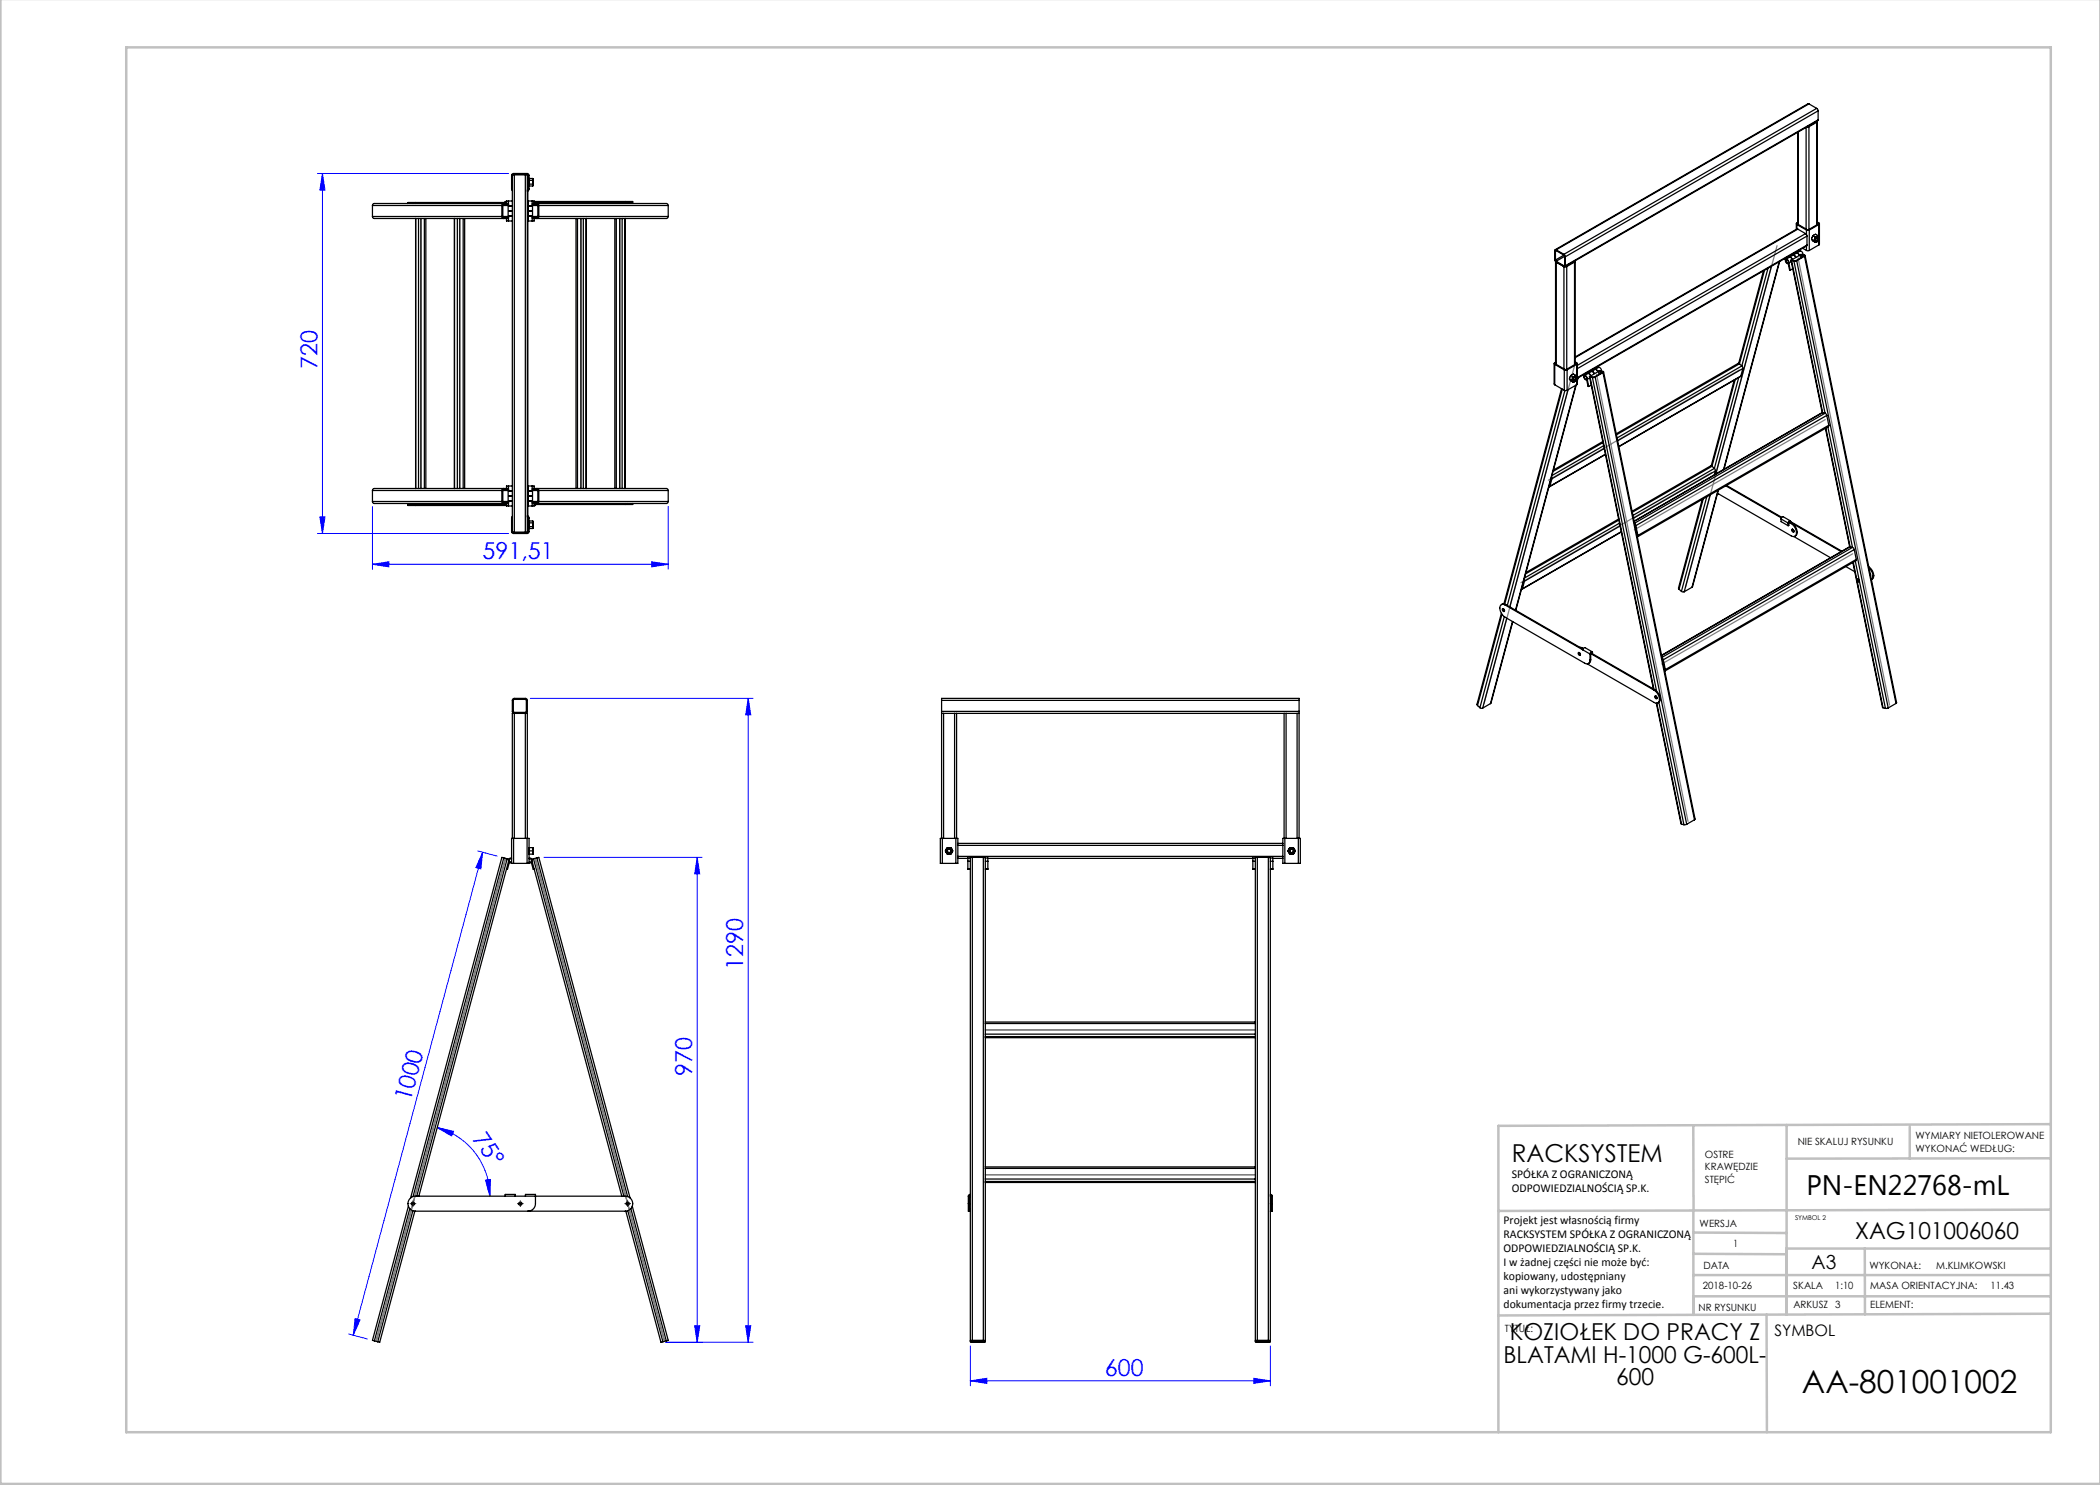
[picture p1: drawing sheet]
<svg xmlns="http://www.w3.org/2000/svg" width="420mm" height="297mm" viewBox="0 0 420 297" stroke-linecap="round" stroke-linejoin="round" font-family="sans-serif">
<g fill="none" stroke="#00f" stroke-width=".2">
<path d="M63.5 34.7h38.2M64.5 34.7v72M64.5 34.7l.5 3.3h-1zM63.5 106.7h38.2M64 103.4h1l-.5 3.3zM74.5 112.9l3.3-.5v1zM74.5 101.3v12.6M74.5 112.9h59.1M130.3 112.4l3.3 .5-3.3 .5zM133.6 101.3v12.6M106.1 139.7h44.5M149.6 139.7l.5 3.3h-1z"/>
<path d="M149.6 139.7v128.8M95.6 170.2l3.8 1M96.5 170.4l-.3 3.4-1-.3zM96.5 170.4l-25.8 96.6M108.8 171.5h31.6M139.4 171.5l.5 3.3h-1zM139.4 171.5v97M87.4 225.5l3.3 .8-.4 .9zM87.4 225.5a14.2 14.2 0 0 1 10.6 13.7M97.1 236l1-.1-.1 3.3zM69.7 266.8l3.8 1M71 263.7l1 .3-1.3 3z"/>
<path d="M133.2 268.5h17.4M138.9 265.2h1l-.5 3.3zM149.1 265.2h1l-.5 3.3zM194.1 276.2l3.3-.5v1zM194.1 269.2v8M194.1 276.2h60M250.8 275.7l3.3 .5-3.3 .5zM254.1 269.2v8"/>
</g>
<g fill="none" stroke="#c0c0c0" stroke-width=".5">
<path d="M.1 -.1v296.9h419.9M25.2 9.5h385v276.9h-385zM338.7 225.2v16.9M357.3 225v37.9M382 225.4v6.3M410.1 224.8l-110.4 .4v61.2M410.1 231.7h-52.8M338.7 259.3h71.5M338.7 255h71.5M338.7 250.8l18.6 .1M338.7 246.5l18.6 .1M338.7 242.1v20.9"/>
<path d="M373 249.7v13.2M410.1 241.9l-110.4 .3M410.2 249.7h-52.9v13.2M353.3 262.9l.1 23.5M410.2 262.7l-110.5 .4"/>
</g>
<g fill="none" stroke="#808080" stroke-width=".25">
<path d="M84.1 43.7v54M91.9 43.7v54M116.2 43.7v54M124 43.7v54M355.4 49.1l-18.3 68.3M359.6 51.6l18.3 89.4M315.1 72.4l-18.3 68.3M319.3 74.8l18.3 89.5M347.9 74l-38.2 22M342.4 94.5l-38.2 22M365 83.9l-38.1 22.1M370.5 110.8l-38.1 22"/>
<path d="M101.1 171.7l-25.9 96.6M107 171.7l25.9 96.6M197.1 206h54M197.1 234.9h54"/>
</g>
<g fill="none" stroke="#000" stroke-width=".2">
<path d="M82 240.7h.1M82.3 240.7h.5M82.6 240.2h.1M82.6 240.5v.5M82.6 241.2v.1M83.1 240.7h.1M103.5 240.7h.1M103.8 240.7h.5M104.1 240.2h.1M104.1 240.5v.5M104.1 241.2v.1M104.6 240.7h.1"/>
<path d="M125 240.7h.1M125.3 240.7h.5M125.5 240.2h.1M125.5 240.5v.5M125.5 241.2v.1M126 240.7h.1"/>
</g>
<g fill="#00f">
<path d="M97.1 236l1-.1-.1 3.3zM87.4 225.5l3.3 .8-.4 .9z"/>
<path d="M74.5 112.9l3.3-.5v1zM130.3 112.4l3.3 .5-3.3 .5z"/>
<path d="M96.5 170.4l-.3 3.4-1-.3zM71 263.7l1 .3-1.3 3z"/>
<path d="M138.9 265.2h1l-.5 3.3zM139.4 171.5l.5 3.3h-1zM149.1 265.2h1l-.5 3.3zM149.6 139.7l.5 3.3h-1z"/>
<path d="M64 103.4h1l-.5 3.3zM64.5 34.7l.5 3.3h-1z"/>
<path d="M194.1 276.2l3.3-.5v1zM250.8 275.7l3.3 .5-3.3 .5z"/>
</g>
<g fill="none" stroke="#000" stroke-width=".25">
<path d="M102.5 38.1l-.2-.3v-2.7l.1-.3 .3-.1h2.7l.3 .1 .1 .3v2.7l-.3 .4v65l.3 .4v2.7l-.1 .3-.3 .1h-2.7l-.3-.1-.1-.3v-2.7l.2-.3M102.6 34.9l3 .1v2.8l-.1 .2M102.9 34.9h-.4v71.5h.4M102.9 34.9v71.5M102.9 34.9h2.2M105.1 34.9h.4v71.5h-.4M105.1 34.9v71.5M105.8 37.1l.1 .1M105.9 36.1v.7M105.9 35.7v.4M105.9 36.8v.4M105.9 35.7l-.1 .1"/>
<path d="M105.9 36.8h.6M105.9 36.1h.6M105.9 35.7h.6M105.9 37.2h.6M106.5 35.7l.1 .2M106.5 36.1l.1 .3M106.5 36.8l.1 .2M106.6 36.4l-.1 .4M106.6 35.9l-.1 .2M106.6 35.9v.5M106.6 36.4v.6M106.6 37l-.1 .2"/>
<path d="M359.5 26.5v18.3M359.7 26.4v18.5M361.2 25.5v20.3M361.6 25.3h-.1M361.6 25.2v.1M361.8 25.4h-.4M361.8 20.8h-.2l-50.6 29.1M361.8 20.8l-50.6 29.2M361.8 20.8l1.5 .9M361.8 25.4v20.5M363.2 24.4l-1.6 .9M363.2 24.3v.1"/>
<path d="M363.3 24.3l-.1 .1M363.3 21.7l.3 .5M363.3 24.5l-1.5 .9M363.3 21.7l-50.5 29.2M363.3 24.5v20.5M363.4 24.2l-.1 .3M363.5 24.3v20.6M363.6 24l-.1 .1-50.5 29.2M363.6 22.2l-50.5 29.2M363.6 22.2v1.8M363.6 24l-50.5 29.2M74.5 43.3l.1 .3 .3 .1h8.8"/>
<path d="M74.5 41.1v2.2M74.5 41.1h25.9M74.5 43.3h25.9M81.6 40.7h19.8l.4 .2M81.6 40.7h-6.7l-.3 .1-.1 .3M83.1 40.5h-1.5v.2M83.1 40.5v.2M83.1 40.5h17.9M83.1 43.7v54zM83.7 43.7h.5M83.7 43.7v54M84.2 43.7h7.3"/>
<path d="M84.2 43.7v54M84.9 43.7v54M85.2 43.7v54M90.9 43.7h.1M90.9 43.7v54M91.5 43.7h.5M91.5 43.7v54M92 43.7v54M92.6 43.7v54M92.9 43.7v54M100.4 43.3l.1 .3 .3 .1M100.4 41.1v2.2"/>
<path d="M100.6 41.1l.2-.2h.7l.1 .2M100.6 43.3l.2 .2h.7l.1-.2M100.6 41.1v2.2M100.6 41.1h1M100.6 43.3h1M100.8 40.7l-.3 .1-.1 .3M101.3 40.3h-.3v.4M101.3 43.7v.5h.4M101.6 41.1v2.2M101.7 44.2h.8M101.7 40.2h.8M101.7 40.2v.6"/>
<path d="M101.7 43.6v.6M101.7 40.2h-.4v.5M101.8 42.2h.7zM101.8 41.2h.7zM101.8 43.2h.7zM101.8 43.5l-.4 .2h-9.4M105.6 44.2h.1M105.6 40.2h.1M105.7 41.2h.7zM105.7 40.2h.7M105.7 43.2h.7zM105.7 42.2h.7z"/>
<path d="M105.7 44.2h.7M105.7 40.2v4M106.4 43.5l.3 .2h9.5M106.4 40.9l.3-.2h26.6l.2 .1 .1 .3M106.4 40.2v.6M106.4 43.6v.6M106.4 40.2h.4v.5M106.5 43.3l.2 .2h.7l.2-.2M106.5 41.1l.2-.2h.7l.2 .2M106.5 41.1v2.2M106.5 41.1h1.1M106.5 43.3h1.1"/>
<path d="M106.8 43.7v.5h-.4M106.8 40.3h18.2M106.8 40.5h18.2M107.4 40.7l.2 .1 .2 .3M107.6 41.1v2.2M107.8 43.3l-.2 .3-.2 .1M107.8 41.1v2.2M107.8 41.1h25.8M107.8 43.3h25.8M115.2 43.7v54M115.5 43.7v54M116.2 43.7h.5"/>
<path d="M116.2 43.7v54M116.7 43.7v54M116.7 43.7h7.2M117.2 43.7h.1M117.2 43.7v54M123 43.7v54M123.3 43.7v54M123.9 43.7h.5M123.9 43.7v54M124.4 43.7v54M125 43.7h.1M125 43.7v54"/>
<path d="M125 40.3h1.5v.2h-1.5M125 40.3v.2M133.6 43.3l-.1 .3-.2 .1h-8.9M133.6 41.1v2.2M311.1 52l.1 .3M311.1 50.2v1.8M311.1 52.3v20.5M311.2 50l-.2-.1-.1 .2 .1 1.9 .2 .4M311.2 50.1l-.1 .1M311.2 52.4l1.6 .9M311.2 50l1.6 .9M311.2 50.1l1.6 .9"/>
<path d="M311.2 52.3l1.6 .9M311.2 52.4v20.5M312.8 53.3h.5M312.8 50.9l.3 .5M312.8 51l.1 .3M312.8 53.3v20.5M312.8 51l-1.7 1M312.9 53.1l-.1 .1M312.9 51.3v1.8M312.9 51.3l-1.7 1M313.1 53.2l-.1 .1h-.2M313.1 51.4v1.8"/>
<path d="M313.2 53.2l-.1 .1M313.2 53.2h.1M313.3 53.3v20.5M314.8 52.3l-1.6 .9M314.8 52.3h.1M314.9 52.4l-1.6 .9M314.9 52.4v20.6M315 52.2l-.1 .2M315 52.3v20.6M352.7 54.2l-5 18.5M352.9 54.1l-5 18.7M353.6 53.6l-5.2 19.6"/>
<path d="M354.3 53.3l-11.1 41.5M355.8 52.4l-11.1 41.5M355.9 52.3l-11.1 41.6M356.8 51.8l.4 .2M357 51.7l.2 .1M357.2 51.8v.2M357.2 52a.31 .31 0 0 1 .4 .2 .31 .31 0 0 1-.2 .4l-.2-.4zM357.3 52h-.1M357.8 52.6a.46 .46 0 0 0-.1-.6 .46 .46 0 0 0-.6 0 .64 .64 0 0 0 .6 .7l.2 1.3h.1M357.8 52.6l.2 1.4M357.9 51.4l.3 .1 .2 .3-.2-.3zM357.9 51.4l-.7 .4"/>
<path d="M358.2 52l6.2 30.5M358.2 52l.1 .1M358.3 52.3l-.5 .3M358.3 52.1l.5 .1M358.3 52.1l6.2 30.4M358.5 51.9v.1M358.5 53.7l-.5 .3M358.6 51l.3 .1 .2 .3-.2-.3zM358.6 51l-.7 .4M358.8 52.2l6.2 30.5M359.3 44.7v1.2M359.3 52.2h-.5"/>
<path d="M359.3 52.2l18.3 89.4M359.3 50.6l.3 .1 .2 .3-.2-.3zM359.3 50.6l-.7 .4M359.4 44.9l1.9 1.1M359.4 44.9v.9M359.5 44.8l2.1 1.2 2-1.2M359.5 44.7v.1M359.5 44.5l-.2 .2 .1 .2M359.5 44.6v.1M359.6 45.8h-.2l-44.4 25.6M359.6 45.8l1.5 .9M359.6 45.8l-44.6 25.7"/>
<path d="M359.8 50.1l.3 .1M360 51l-1.5 .9M360 51l.1 .6M360.1 50.2a.66 .66 0 0 1 .5 .7M360.1 50.2l-.8 .4M360.1 50.9l.9 .1-.1 .3M360.3 51h-.3M360.3 51l.5 .1M360.3 51l.1 .4M360.5 49.7l.8 .4M360.8 51.1l-1.7 1-.7-.1 .1-.1M360.8 51.1v.1"/>
<path d="M360.9 51.3l-1.6 .9M360.9 51.3l18.3 89.4M361 51.1l18.3 89.4-.1 .2M361.1 46.7l.3 .5M361.1 46.7l-45.7 26.4M361.3 46h.6M361.3 50.1h.6M361.3 46v.9M361.3 49.2v.9M361.3 49.2l-45.9 26.5M361.4 49l-.1 .2M361.4 47.2v1.8"/>
<path d="M361.4 47.2l-46 26.5M361.4 49l-46 26.5M361.9 46v4.1M362.3 47.8l.3 .4 .5 .3M362.3 47.8l.5 .3M362.6 47.1l-.3 .7M362.6 47.1l.5 .3M362.8 48.1l.2 .2M363 47.8l-.2 .3M363 48.3l.4 .1M363 47.8v.5M363 48.3l.1 .2"/>
<path d="M363.1 47.4l-.1 .4M363.2 47.6l.2-.1a.29 .29 0 0 1 .1 .4 .29 .29 0 0 1-.4 .1v-.2M363.3 47.6a.22 .22 0 0 1 .3-.1 .22 .22 0 0 1 0 .3 .27 .27 0 0 1-.2 .4 .27 .27 0 0 1-.3-.2zM363.4 47.3l-.4 .5M363.4 47.3l-.3 .1M363.4 47.3h.4M363.4 48.4l-.3 .1M363.5 44.4l.4 .3-.1 .2M363.5 44.6l.1 .1M363.6 47.5a.46 .46 0 0 1-.4 .7M363.6 47.1l-.5-.3-.5 .3M363.6 47.1l.2 .2"/>
<path d="M363.6 47.1l-.2 .2M363.6 44.7v.1M363.8 44.9l-1.9 1.1M363.8 49l-1.9 1.1M363.8 44.9v2.4M363.8 47.9v1.1M363.8 47.3v.6M363.8 47.9l-.4 .5M363.9 44.7v4.1l-.1 .2M310.8 72.7v4.1l.1 .2M310.9 77l2 1.1M310.9 72.9l2 1.1"/>
<path d="M310.9 72.9v4.1M311.1 72.8l2 1.1 2.1-1.1M311.1 72.4l-.3 .3 .1 .2M311.1 72.6v.2M312.3 77.7l-11.5 43.1M312.5 77.8l-11.6 43M312.9 74h.5M312.9 78.1h.5M312.9 74v4.1M313 78.1l-11.5 43M313.4 74v4.1M313.6 78l-11.6 43.4"/>
<path d="M313.9 75.8l.3 .4 .4 .2M313.9 75.8l.5 .3M314.2 75.1l-.3 .7M314.2 75.1l.4 .3M314.4 76.1l.1 .2M314.5 75.7l-.1 .4M314.5 76.3h.4M314.5 75.7v.6M314.5 76.3l.1 .1M314.6 75.4l-.1 .3M314.8 75.6l.2-.1a.29 .29 0 0 1 .1 .4 .29 .29 0 0 1-.4 .1v-.2M314.9 75.5a.22 .22 0 0 1 .3 0 .22 .22 0 0 1 0 .3 .27 .27 0 0 1-.2 .3 .27 .27 0 0 1-.3-.2z"/>
<path d="M314.9 75.3l-.4 .4M314.9 75.3l-.3 .1M314.9 75.3h.4M314.9 76.3l-.3 .1M315 72.4l.4 .2-.1 .3M315 72.5l.2 .1M315.1 75.4a.46 .46 0 0 1-.4 .7M315.2 77.1l-12.1 44.9M315.2 75.1l-.5-.3-.5 .3M315.2 75.1l.1 .2M315.2 75.1l-.3 .2M315.2 72.6v.2"/>
<path d="M315.2 77l-12 45.1M315.3 72.9l-1.9 1.1M315.3 77l-1.9 1.1M315.3 72.9v2.4M315.3 75.8v1.2M315.3 75.3v.5M315.3 75.8l-.4 .5M315.4 72.7v4.1l-.1 .2M315.5 75.6l-.1 .3M315.6 75.6l-.2 .6M316.5 75l.4 .3M316.7 75l.2 .1"/>
<path d="M316.9 75.1v.2M316.9 75.3a.31 .31 0 0 1 .4 .1 .31 .31 0 0 1-.2 .4l-.2-.2zM317 75.2l-.1 .1M317.4 75.9a.46 .46 0 0 0 0-.6 .46 .46 0 0 0-.6 0 .64 .64 0 0 0 .5 .7l.3 1.3h.1M317.4 75.9l.3 1.4M317.6 74.7l.3 .1 .2 .3-.2-.3zM317.6 74.7l-.7 .4M317.9 75.3l12.8 62.5M317.9 75.2l.1 .2M318 75.6l-.6 .3M318 75.4l.5 .1M318 75.4l12.8 62.5"/>
<path d="M318.1 75.2l.1 .1M318.2 77l-.5 .3M318.3 74.3l.3 .1 .2 .3-.2-.3zM318.3 74.3l-.7 .4M318.5 75.5l12.8 62.7M319 75.4l-.5 .1M319 75.4l18.3 89.5M319 73.9l.3 .1 .2 .3-.2-.3zM319.5 73.3l.2 .2M319.7 74.3l-1.6 .9M319.7 74.3l.1 .6M319.7 73.5a.66 .66 0 0 1 .6 .7"/>
<path d="M319.7 73.5l-1.4 .8M319.8 74.2l.9 .1-.1 .2M320 74.2l-.3 .1M320 74.2l.5 .2M320 74.2l.1 .5M320.5 74.4l-1.7 1-.7-.1v-.1M320.5 74.4v.1M320.6 74.5l-1.6 .9M320.6 74.5l18.3 89.5M320.7 74.4l18.3 89.4-.1 .2M346.8 76l-4.6 17.2M347 75.9l-4.6 17.4"/>
<path d="M347.7 75.5l-4.8 18.2M347.9 72.8l-.3-.1-24.4 14.1M347.9 72.8l.5 .4M347.9 72.8l-24.6 14.2M348.2 75.2l-24.4 14.1M348.4 73.2l.2 .5M348.4 73.2l-25 14.4M348.6 73.7l-.4 1.5M348.6 73.7l-25.1 14.5M74.5 98.1h25.9M74.5 98.1v2.2M83.7 97.7h.5"/>
<path d="M83.7 97.7h-8.8l-.3 .1-.1 .3M84.2 97.7h7.3M90.9 97.7h.1M91.5 97.7h.5M92 97.7h9.4l.4 .2M100.4 98.1v2.2M100.6 98.1l.2-.2h.7l.1 .2M100.6 98.1h1M100.6 98.1v2.2M100.8 97.7l-.3 .1-.1 .3M101.6 98.1v2.2M101.7 97.2h.8"/>
<path d="M101.7 97.2v.6M101.7 97.2h-.4v.5M101.8 98.2h.7zM101.8 99.2h.7zM105.6 97.2h.1M105.7 98.2h.7zM105.7 99.2h.7zM105.7 97.2h.7M105.7 97.2v4M106.4 97.2v.6M106.4 97.2h.4v.5M106.5 98.1l.2-.2h.7l.2 .2"/>
<path d="M106.5 98.1h1.1M106.5 98.1v2.2M107.4 97.7l.2 .1 .2 .3M107.6 98.1v2.2M107.8 98.1h25.8M107.8 98.1v2.2M116.2 97.7h.5M116.2 97.7h-9.5l-.3 .2M116.7 97.7h7.2M117.2 97.7h.1M123.9 97.7h.5M124.4 97.7h8.9l.2 .1 .1 .3"/>
<path d="M125 97.7h.1M133.6 98.1v2.2M310 97.3l-.2 .1M310.3 95.4l.1 .3M310.4 95.7l-.4 1.6M320.6 88.3l-9.9 5.7M320.6 88.5l-10 5.8M320.7 89.1l-10.3 6M320.8 89.7l-10.4 6M321.1 90.8l-11.1 6.5M321.1 90.9l-11.2 6.5M340.4 99.9l-4.7 17.7 .1 .2"/>
<path d="M340.7 99.8l-4.9 18M341.4 99.4l-5.1 18.9M342 99l-5.2 19.4M342.4 93.3l-.3-.1-15.7 9.1M342.4 93.3l.5 .4M342.4 93.3l-15.9 9.2M342.9 93.7l.2 .5M342.9 93.7l-16.3 9.4M343.1 94.2l-.2 .8M343.1 94.2l-16.4 9.4M343.5 98.6l14.7 8.6a.65 .65 0 0 0 .8 0 .65 .65 0 0 0 .3-.6M343.6 98.1l-5.2 19.4"/>
<path d="M343.7 98l-5.3 19.5M345.2 97.2l11.1 6.4M345.3 97.1l11.1 6.4M364.5 82.5l-37.7 21.7M364.5 82.5l.5 .2M364.5 82.5l-37.7 21.8M365 82.7l.4 .4M365 82.7l-38.1 21.9M365.1 85.7l4.8 23.7M365.2 85.6l4.8 23.8M365.4 83.1l-38.2 22M365.4 83.1l.4 1.9"/>
<path d="M365.6 85.4l4.9 24.1M365.8 85l-.1 .3-38.2 22.1M365.8 85l-38.2 22.1M74.5 100.3l.1 .3 .3 .1h26.5l.4-.2M74.5 100.3h25.9M83.1 100.9h-1.5v.2h1.5M83.1 100.9v.2M83.1 101.1h18.2M83.1 100.9h18.2M100.4 100.3l.1 .3 .3 .1M100.6 100.3l.2 .2h.7l.1-.2M100.6 100.3h1"/>
<path d="M101.3 100.7v.5h.4M101.7 101.2h.8M101.7 100.6v.6M101.8 100.2h.7zM102.9 106.4h2.2M105.5 103.4l.1 .2v2.8h-3M105.6 101.2h.1M105.7 101.2h.7M105.7 100.2h.7zM105.8 105.6l.1 .1M105.9 104.6v.7M105.9 104.2v.4"/>
<path d="M105.9 105.3v.4M105.9 104.2l-.1 .1M105.9 105.3h.6M105.9 104.6h.6M105.9 104.2h.6M105.9 105.7h.6M106.4 100.5l.3 .2h19.8M106.4 100.6v.6M106.5 100.3l.2 .2h.7l.2-.2M106.5 100.3h1.1M106.5 104.2l.1 .2M106.5 104.6l.1 .3"/>
<path d="M106.5 105.3l.1 .2M106.6 104.9l-.1 .4M106.6 104.4l-.1 .2M106.6 104.4v.5M106.6 104.9v.6M106.6 105.5l-.1 .2M106.8 100.7v.5h-.4M107.1 100.7v.4h-.3M107.1 100.9h17.9M107.8 100.3l-.2 .3-.2 .1M107.8 100.3h25.8M125 100.7v.2"/>
<path d="M126.5 100.7v.2h-1.5M133.6 100.3l-.1 .3-.2 .1h-6.8M304.5 117.7l-.2 .2M304.8 115.9l.1 .3M304.9 116.2l-.4 1.5M323.7 103.8l-18.5 10.7M323.8 104l-18.7 10.8M323.9 104.6l-19 11M324 105.2l-19.1 11M324.2 106.3l-19.7 11.4M324.3 106.4l-19.9 11.4M326.9 104.7l.3 .4"/>
<path d="M327 105l.4 2.1M327.2 105.1l.4 2M327.3 106.5h.1M327.4 106.8h-.1M327.6 107.1l-.1 .3M335.8 117.8l.5 .5M336.3 118.3l.5 .1M338.4 117.5l-1.6 .9M356.2 103.8l.1-.3 .3-.2 1.5 .9M356.2 103.8l1.4 .8M356.2 103.8v.5l1.4 .8M357.6 104.6v.5"/>
<path d="M357.8 104.5l-.2 .1M357.8 104.5v.6h-.2M357.8 104.5l.4 .2M357.9 104.3l10.3 6M358.1 104.3v-.1a.33 .33 0 0 0-.4 .1 .33 .33 0 0 0-.1 .3M358.1 104.3h-.2l-.1 .2M358.1 104.3l10.3 5.9M358.2 104.7l.2-.1a2.34 2.34 0 0 1 1 1.9M358.2 104.7a2.34 2.34 0 0 1 1.1 1.9M358.4 105.9a.3 .3 0 0 1 .3 .1 .3 .3 0 0 1-.1 .4l-.2-.3zM358.5 105.8v.3l.3 .2-.2-.1zM358.6 105.9l.2 .3"/>
<path d="M358.8 107.3l7.3 4.2M359.4 106.5l-.1 .5-.3 .2M359.4 106.5l-.1 .1M369.2 113.3l1.8 1M370 109.4l-37.7 21.7M370 109.4l.5 .1M370.5 109.5l.3 .4M370.5 109.5l-38.1 22M370.6 112.5l6 29.1M370.7 112.5l5.9 29.1M370.8 109.9l-38.1 22.1M370.8 109.9l.4 2"/>
<path d="M371.1 112.2l6 29.5M371.2 111.9v.3l-38.2 22M371.2 111.9l-38.1 22M371.4 115.9a.29 .29 0 0 1 .4 .1 .29 .29 0 0 1-.1 .4l-.3-.3zM371.5 115.9l.1 .2M371.6 115.8v.4l.3 .1M373.8 113.4a2.38 2.38 0 0 1 .9 1.7M373.8 113.6h.1a2.37 2.37 0 0 1 .7 1.6M374 114.7l.1 .4M374.1 115h.1M374.7 115.1l-.1 .5-.3 .3 .2-.2 .1-.5M374.7 115.1l-.1 .1"/>
<path d="M102.7 139.9h2.5v2.5h-2.5zM300.3 122.7l-4.9 18.1 .1 .3M300.4 122.8l-4.9 18.3M300.5 121.8a.3 .3 0 0 1 .3 .1 .3 .3 0 0 1-.1 .4l-.2-.3zM300.6 121.7l.1 .3 .2 .2M300.7 121.8l-.1 .2M300.7 121.8l.2 .3M300.9 123.3l-4.9 18.2M301 121a.73 .73 0 0 0-.9 .1 .73 .73 0 0 0-.1 .9 2.37 2.37 0 0 0 1 1.5l15.9 9.1a.65 .65 0 0 0 .8 .1 .65 .65 0 0 0 .3-.7M301 121l17 9.8M301.2 120.9l-.5-.1-.4 .1M301.2 120.9l-.2 .1"/>
<path d="M301.2 120.9l15.4 8.9M301.4 123.6l-4.9 18M302.5 124.3l-4.4 16.4M302.6 124.3l-4.5 16.4M315.7 130.5a.3 .3 0 0 1 .3 .2 .3 .3 0 0 1-.1 .4l-.2-.2zM315.8 130.5v.3l.3 .2-.3-.2zM315.9 130.6l.2 .2M315.9 129.5l.6 .1M316.5 129.6l-.2 .1M316.5 129.6l.2 .1M316.6 130l.1-.3 .3-.2 1.4 .9M317.5 132.8l13.3 7.7a.65 .65 0 0 0 .8 .1 .65 .65 0 0 0 .3-.7"/>
<path d="M318 130.8v1.2M318.1 131.9l-.1 .5-.3 .3M318.1 130.7l-.1 .1M318.1 130.7v1.2M318.1 131.9l-.1 .1M318.1 130.7l12.7 7.3M318.2 130.6l12.8 7.4M318.2 130.5l.2 .1M318.4 130.6l-.2-.1-.1 .2M318.4 130.6v.1M318.5 130.5v-.1a.33 .33 0 0 0-.4 .1 .33 .33 0 0 0-.1 .3M318.5 130.5l-.1 .1"/>
<path d="M318.5 130.5v.3M330.8 138a2.34 2.34 0 0 1 1.1 1.9M331 138a2.34 2.34 0 0 1 1 1.8M331 138h-.2M331 139.2a.29 .29 0 0 1 .4 .2 .29 .29 0 0 1-.2 .3l-.2-.2zM331.1 139.2v.3l.3 .2-.2-.2zM331.3 139.4l-.1-.1 .2 .2M332 139.8l-.1 .5-.3 .3M332 139.8l-.1 .1M332.4 131.6l.3 .4M332.5 131.8l.4 2.2M332.7 132l.4 1.9"/>
<path d="M332.8 133.3h.1M332.9 133.6h-.1M333.1 133.9l-.1 .3M102.9 142.7h-.4v25M102.9 142.7l-.3-.1-.1-.3v-2.3l.4-.3h2.2l.3 .2 .1 2.5-.4 .3M102.9 142.7h2.2M102.9 142.7v25M105.1 142.7h.4v25M105.1 142.7v25M188.3 142.7h.4M188.3 140.1v-.4h71.5v.4M188.3 142.3v.4"/>
<path d="M188.3 140.1v2.2M188.3 142.7v25M188.3 140.1h71.5M188.3 142.3h71.5M188.7 142.7h2.2M188.7 142.7v25M190.9 142.7h.4M190.9 142.7v25M191.3 142.7h65.5M191.3 142.7v25M256.8 142.7h.4M256.8 142.7v25"/>
<path d="M257.2 142.7h2.2M257.2 142.7v25M259.4 142.7h.4M259.4 142.7v25M259.8 142.3v.4M259.8 140.1v2.2M259.8 142.7v25M295.5 141.1l.5 .4M296 141.5l.5 .1M298.1 140.7l-1.6 .9M331.3 140.6l5 24.2M331.4 140.6l4.9 24.2"/>
<path d="M331.8 140.5l5 24.4M376.6 141.6l.5 .1M377.6 141.6l-.5 .1M379.2 140.7l-1.6 .9M100.8 171.6l-.4-.1-18.3 68.1M100.8 171.6l.6 .2M100.8 171.6l-18.2 67.7M101.3 173.8h.2l.4-1.5h-.2l-17.9 66.9M101.4 171.8h.4M101.4 171.8l-18 67.4M102.3 171.8a.35 .35 0 0 0-.5 .3 .35 .35 0 0 0 .5 .3M102.3 171.6a.5 .5 0 0 0-.6 .5 .5 .5 0 0 0 .6 .5"/>
<path d="M102.7 167.7h-.4v5h.4M102.7 167.7v5M102.7 172.7h2.7M102.7 167.7h2.7M105.4 167.7h.4v5h-.4M105.4 167.7v5M105.8 169.5h.1M105.8 171.8a.35 .35 0 0 1 .5 .3 .35 .35 0 0 1-.5 .3M105.8 172.6l.5-.1 .3 1.3h.2M105.8 171.6a.5 .5 0 0 1 .6 .7l18 66.9M105.9 169.5v.7M105.9 170.2v.6"/>
<path d="M105.9 170.2h.6M105.9 169.5h.6M106.5 170.2l.1 .3M106.5 169.5l.1 .4M106.6 169.9l-.1 .3M106.6 169.9v.6M106.6 170.5l-.1 .3M106.6 170.5v.3h-.8M106.7 171.8h-.3M106.7 171.8l18.1 67.4M107.4 171.6l.4-.1 18.2 68.1M107.4 171.6l-.7 .2"/>
<path d="M107.4 171.6l18.1 67.7M188.5 167.7h-.4v5h.4M188.5 172.7h2.7M188.5 167.7h2.7M188.5 167.7v5M189.3 170.5l.5 .3M189.3 169.9v.6M189.3 170.5l.1 .3h.4M189.3 169.9l-.2 .3 .2 .3M189.8 169.5h.4l.2 .4M189.8 169.5l.6 .4M189.8 169.5l-.5 .4"/>
<path d="M189.8 169.5h-.4l-.1 .4M190.4 169.9v.6M190.4 169.9l.2 .3-.2 .3M190.4 170.5l-.6 .3M190.4 170.5l-.2 .3h-.4M191.2 167.7h.4v1.4M191.2 167.7v5M191.6 171.3v1.4h-.4M191.6 169.1v2.2M191.6 168.7h65M191.6 169.1h65M191.6 171.3h65"/>
<path d="M191.6 171.7h2M193.6 172.3h.5M193.6 173.8h.5M193.6 172.3v1.5h.5M194.1 171.6h-.5v.7M194.1 171.6v69.1M194.5 171.5l-.4 .1M194.5 171.5v96.6M194.5 171.5h2.2M196.7 171.5l.4 .1M196.7 171.5v96.6M197.1 171.6h.5v.7"/>
<path d="M197.1 172.3h.5M197.1 173.8h.5M197.1 171.6v32.8M197.6 171.7h53M197.6 172.3v1.5h-.5M250.6 172.3h.5M250.6 173.8h.5M250.6 172.3v1.5h.5M251.1 171.6h-.5v.7M251.1 171.6v32.8M251.5 171.5l-.4 .1M251.5 171.5h2.2"/>
<path d="M251.5 171.5v96.6M253.7 171.5l.4 .1M253.7 171.5v96.6M254.1 171.6h.5v.7M254.1 171.6v96.8h-.3h-2.7v-32.1M254.1 172.3h.5M254.1 173.8h.5M254.6 171.7h2M254.6 172.3v1.5h-.5M256.6 171.3v1.4h.4M256.6 169.1v2.2M257 167.7h-.4v1.4"/>
<path d="M257 172.7h2.7M257 167.7h2.7M257 167.7v5M257.8 170.5l.5 .3M257.8 169.9v.6M257.8 170.5l.1 .3h.4M257.8 169.9l-.2 .3 .2 .3M258.3 169.5h.4l.2 .4M258.3 169.5l.6 .4M258.3 169.5l-.5 .4M258.3 169.5h-.4l-.1 .4M258.9 169.9v.6"/>
<path d="M258.9 169.9l.2 .3-.2 .3M258.9 170.5l-.6 .3M258.9 170.5l-.2 .3h-.4M259.7 167.7h.4v5h-.4M259.7 167.7v5M336.3 164.8l.5 .1M337.3 164.9h-.5M338.9 164l-1.6 .9M197.1 206.8v.5M197.1 204.4v.3M197.1 204.4h54M197.1 207.5h54"/>
<path d="M197.1 206.8h54M197.1 207.3h54M197.1 204.7h54M197.1 204.7v2.1M197.1 207.3v26.1M251.1 206.8v.5M251.1 204.4v.3M251.1 204.7v2.1M251.1 207.3v26.1M82 239.7l.6-.4 .5-.1h41.9a1.5 1.5 0 0 1 1.5 1.5 1.5 1.5 0 0 1-1.5 1.5h-41.9a1.5 1.5 0 0 1-1.4-.9 1.5 1.5 0 0 1 .3-1.6zM101 239.2v-.3h2v.3M105.1 239.2v-.3h2v1.8a1.5 1.5 0 0 1-1.5 1.5"/>
<path d="M193.7 239.2h.4M193.7 239.2v1.5M194.1 239.1l-.2 .1v3M194.1 238.9l-.4 .1v.2M197.1 236.3v32.1h-.3h-2.7v-27.7M197.1 235.8v.5M197.1 233.4v.3M197.1 233.4h54M197.1 236.5h54M197.1 233.7v2.1M197.1 235.8h54M197.1 236.3h54"/>
<path d="M197.1 233.7h54M251.1 235.8v.5M251.1 233.4v.3M251.1 233.7v2.1M254.1 239.1l.2 .1v3M254.1 238.9l.3 .1 .1 .2M254.1 239.2h.4M254.5 239.2v1.5M81.7 241.2l-7.2 26.9 .4 .1M82 241.7l-7.1 26.5M82.6 242.1l-7 26.3M83 242.2l-7.1 26.3-.3-.1"/>
<path d="M103.7 240.7v.1M125.2 242.2l7 26.3 .4-.1M125.6 242.1l7 26.3M126.2 241.7l7.1 26.5M126.5 241.2l7.1 26.9-.3 .1M193.7 240.7v1.5h.4M193.7 240.7h.4M254.1 240.7h.4M254.5 240.7v1.5h-.4M74.9 268.2l.7 .2M133.3 268.2l-.7 .2M194.5 268.1l-.4 .1"/>
<path d="M194.5 268.1l-.2 .1v.2h.2M194.5 268.1v.3M194.5 268.1h2.2M194.5 268.4h2.2M196.7 268.1l.4 .1M196.7 268.1l.2 .1v.2h-.2M196.7 268.1v.3M251.5 268.1l-.4 .1M251.5 268.1l-.2 .1v.2h.2M251.5 268.1h2.2M251.5 268.4h2.2M251.5 268.1v.3"/>
<path d="M253.7 268.1l.4 .1M253.7 268.1l.2 .1v.2h-.2M253.7 268.1v.3"/>
<circle cx="189.8" cy="170.2" r=".34"/>
<circle cx="189.8" cy="170.2" r=".4"/>
<circle cx="258.3" cy="170.2" r=".34"/>
<circle cx="258.3" cy="170.2" r=".4"/>
<circle cx="82.6" cy="240.7" r=".33"/>
<circle cx="104.1" cy="240.7" r=".33"/>
<circle cx="125.5" cy="240.7" r=".33"/>
</g>
<text font-size="6.3" x="360.4" y="278.5">AA-801001002</text>
<text font-size="5.6" x="361.3" y="239.1">PN-EN22768-mL</text>
<text font-size="4.9" x="302.4" y="232.4">RACKSYSTEM</text>
<g font-size="4.7" fill="#00f">
<text x="63.5" y="73.8" transform="rotate(-90 63.5 73.8)">720</text>
<text x="96.5" y="111.9">591,51</text>
<text x="148.6" y="194" transform="rotate(-90 148.6 194)">1290</text>
<text x="138.4" y="215.2" transform="rotate(-90 138.4 215.2)">970</text>
<text x="82.1" y="220.5" transform="rotate(-75 82.1 220.5)">1000</text>
<text x="94.4" y="227.8" transform="rotate(56 94.4 227.8)">75°</text>
<text x="221" y="275.2">600</text>
</g>
<g font-size="4.7">
<text x="371.1" y="247.8">XAG101006060</text>
<text x="302" y="268.1">KOZIOŁEK DO PRACY Z</text>
<text x="300.7" y="272.6">BLATAMI H-1000 G-600L-</text>
<text x="323.2" y="277.1">600</text>
</g>
<text font-size="3.9" x="362.3" y="253.8">A3</text>
<text font-size="3.2" x="354.9" y="267.2">SYMBOL</text>
<g font-size="2.4">
<text x="302.4" y="235.6">SPÓŁKA Z OGRANICZONĄ</text>
<text x="302.4" y="238.4">ODPOWIEDZIALNOŚCIĄ SP.K.</text>
<text x="300.7" y="244.7">Projekt jest własnością firmy</text>
<text x="300.7" y="247.5">RACKSYSTEM SPÓŁKA Z OGRANICZONĄ</text>
<text x="300.7" y="250.3">ODPOWIEDZIALNOŚCIĄ SP.K.</text>
<text x="300.7" y="253.1">I w żadnej części nie może być:</text>
<text x="300.7" y="256">kopiowany, udostępniany</text>
<text x="300.7" y="258.8">ani wykorzystywany jako</text>
<text x="300.7" y="261.6">dokumentacja przez firmy trzecie.</text>
</g>
<g font-size="2">
<text x="383.1" y="227.9">WYMIARY NIETOLEROWANE</text>
<text x="341" y="231.6">OSTRE</text>
<text x="359.5" y="228.9">NIE SKALUJ RYSUNKU</text>
<text x="383.1" y="230.4">WYKONAĆ WEDŁUG:</text>
<text x="341" y="234.1">KRAWĘDZIE</text>
<text x="341" y="236.6">STĘPIĆ</text>
<text x="339.9" y="245.4">WERSJA</text>
<text x="346.6" y="249.5">1</text>
<text x="340.6" y="257.7">2018-10-26</text>
<text x="340.7" y="253.8">DATA</text>
<text x="358.7" y="257.7">SKALA</text>
<text x="367" y="257.7">1:10</text>
<text x="373.9" y="253.8">WYKONAŁ:</text>
<text x="374.1" y="257.7">MASA ORIENTACYJNA:</text>
<text x="387.2" y="253.8">M.KLIMKOWSKI</text>
<text x="398.1" y="257.7">11.43</text>
<text x="339.7" y="262.3">NR RYSUNKU</text>
<text x="358.7" y="261.7">ARKUSZ 3</text>
<text x="374.1" y="261.7">ELEMENT:</text>
<text x="301" y="266.4">TYTUŁ:</text>
</g>
<text font-size="1.3" x="359" y="244">SYMBOL 2</text>
</svg>
